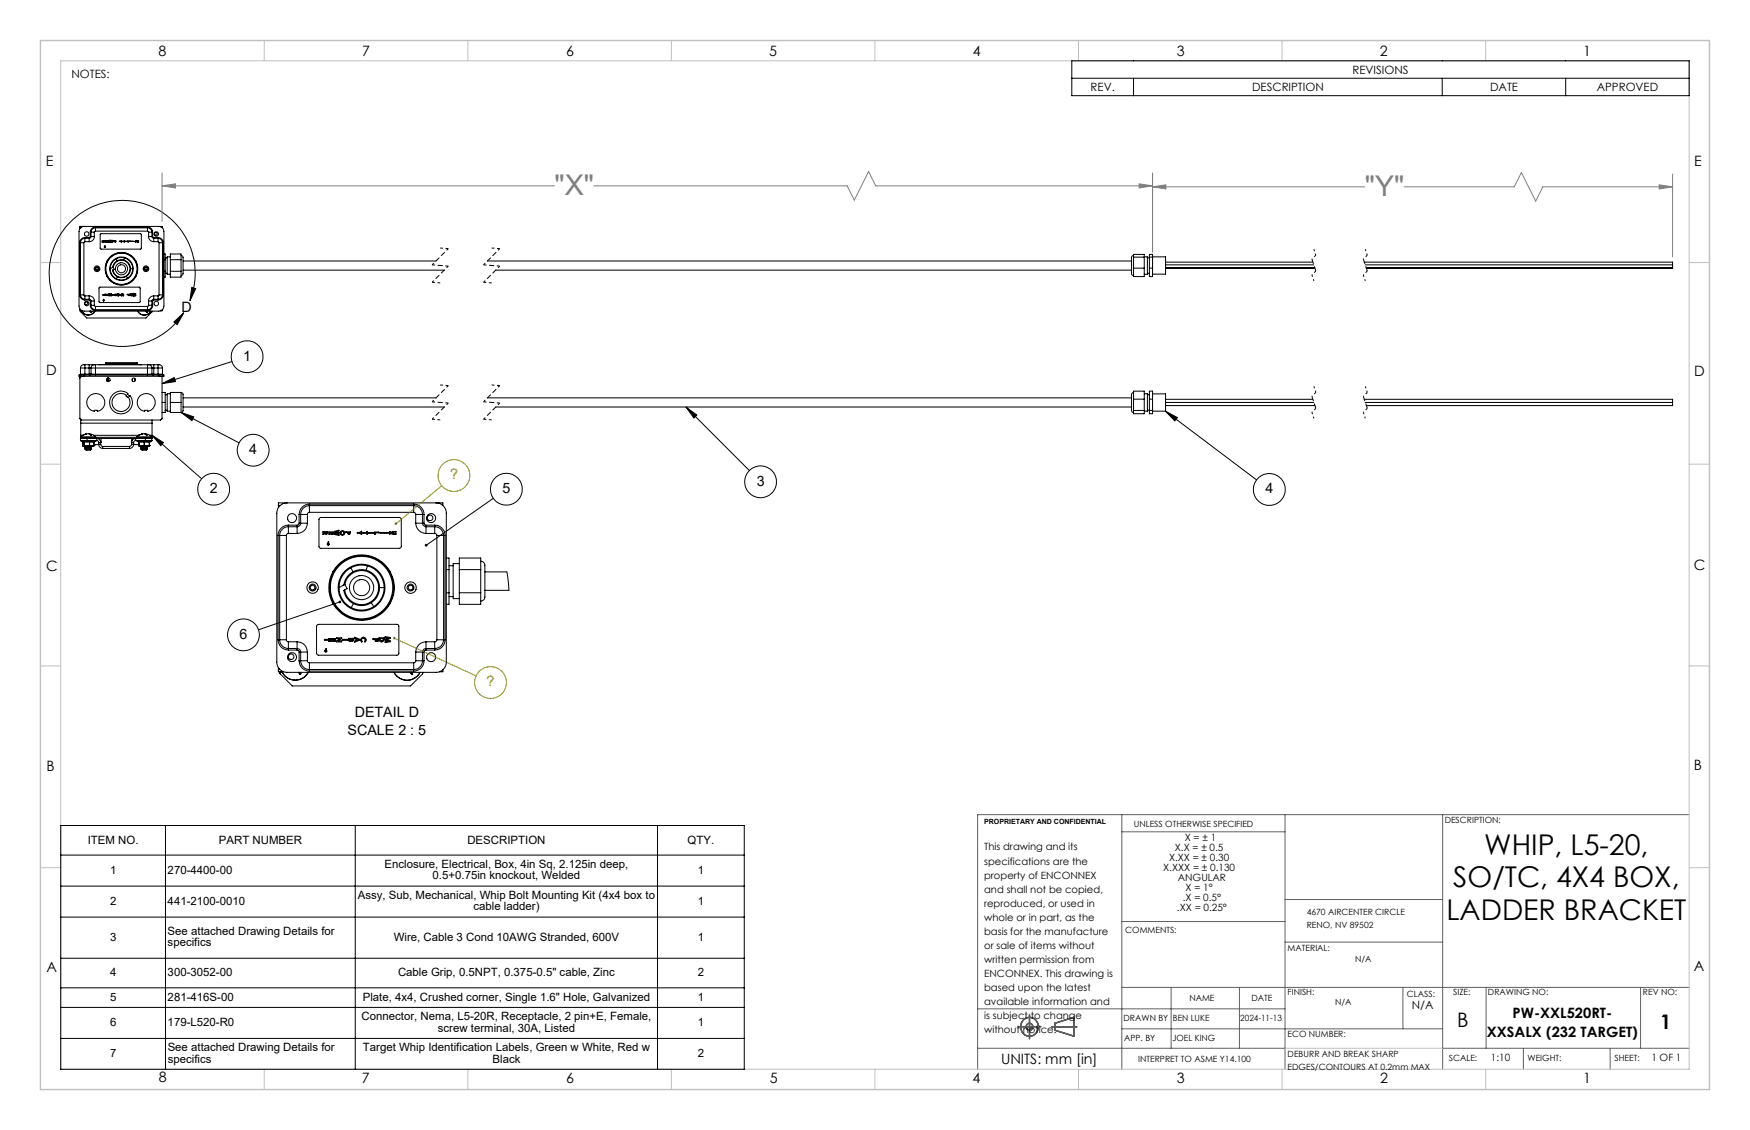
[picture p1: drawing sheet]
<svg xmlns="http://www.w3.org/2000/svg" width="432mm" height="279mm" viewBox="0 0 432 279" stroke-linecap="round" stroke-linejoin="round" font-family="sans-serif">
<g fill="none" stroke="#606060" stroke-width=".35">
<path d="M251.4 253.5h5.5M252.6 251.8a2.23 2.23 0 0 1 3.1 .2 2.23 2.23 0 0 1 0 3.1 2.23 2.23 0 0 1-3.1 .1 2.43 2.43 0 0 1 0-3.4zM254.1 250.6v5.9M259.6 253.5h6.2M260.4 252.6l4.7-1.4v4.6l-4.7-1.4z"/>
<circle cx="254.1" cy="253.5" r=".84"/>
</g>
<g fill="none" stroke="#606060" stroke-width=".25">
<path d="M276.9 201.1v62.9M276.9 205.4h40.3M317.2 201.1v62.9M356.1 201.1v62.9M417 201.1h-175.7v62.9M276.9 227.5h40.3M317.2 222.1h38.9M317.2 232.6h38.9M241.3 258.8h75.9M241.3 249.1h75.9M276.9 243.8h140.1M276.9 254h79.2"/>
<path d="M289.1 243.8v15M306 243.8v15M346.3 243.8v10.2M356.1 258.8h60.9M366.9 243.8v15M376.1 258.8v5.2M397.5 258.8v5.2M405 243.8v15"/>
</g>
<g fill="none" stroke="#c0c0c0" stroke-width=".25">
<path d="M15 15h402v249h-402zM65.2 10v5M115.5 10v5M165.7 10v5M216 10v5M266.2 10v5M316.5 10v5M366.7 10v5M10 64.8h5M417 64.8h5M10 114.6h5M417 114.6h5"/>
<path d="M10 164.4h5M417 164.4h5M10 214.2h5M417 214.2h5M317.2 258.8h38.9M65.2 264v5M115.5 264v5M165.7 264v5M216 264v5M266.2 264v5M316.5 264v5M366.7 264v5"/>
</g>
<path d="M10 10h412v259h-412z" fill="none" stroke="#c0c0c0" stroke-width=".35"/>
<g fill="none" stroke="#000" stroke-width=".25">
<path d="M264.6 15h152.4v8.6h-152.4zM264.6 19.3h152.4M279.8 19.3v4.3M356 19.3v4.3M386.5 19.3v4.3M19.7 59.9h.2M19.7 59.9v12.9M19.7 56.2h.2M19.9 59.9h.8M19.9 59.9v12.9M20.7 59.9v12.9M20.8 55.9a1.26 1.26 0 0 0-1.3 1.3v18.4a1.26 1.26 0 0 0 1.3 1.2h18.4a1.26 1.26 0 0 0 1.3-1.2v-18.4a1.26 1.26 0 0 0-1.3-1.3h-19.5v.6"/>
<path d="M21 59.7l-.3 .2M21 58.8v.9M21 58.8a1.08 1.08 0 0 0-1.1 1.1M21 58.7v.1M21 58.7a1.33 1.33 0 0 0-1.3 1.2M21 59.7h1M21 58.8h1M21 58.7h1M22 58.8v.9M22 58.7v.1M22.3 57.3h.2M22.3 58.4h.2"/>
<path d="M22.3 58.4l-.3 .3M22.3 57.3v1.1M22.5 57.3h.8M22.5 58.4h.8M22.5 58.4l-.2 .3-.3 .1M22.5 57.3v1.1M23.3 58.4a1.26 1.26 0 0 1-1.3 1.3M23.3 57.3v1.1M23.6 57.1l-.3 .2M23.6 56.3a1.08 1.08 0 0 0-1.1 1M23.6 56.3v.8M23.6 56v.3"/>
<path d="M23.6 56a1.26 1.26 0 0 0-1.3 1.3M23.6 57.1h12.8M23.6 56.3h12.8M23.6 56h12.8M24.7 57.8l.2-.1h9.9l.1 3.7-10 .1-.2-.1zM25.2 59.5h.6v.1l-.6 .2 .3-.2zM25.5 59.5v.1M25.6 59.6h.1M25.6 59.5h.1M25.6 59.5v.1M25.7 59.5v.1M25.9 59.5h.6v.3l-.1-.2-.1 .2-.1-.2-.3 .2z"/>
<path d="M26.6 59.4l.6-.1-.4 .2 .4 .1-.4 .1 .4 .2-.6-.1 .4-.2zM28 59.5h.6v.1l-.2 .2zM28.4 59.6l.1 .1zM29.5 59.5l.5-.1-.2 .2 .2 .2zM30.2 59.6l.5-.1v.2zM30.9 59.5l.5 .1zM31.6 59.5l.5 .1-.5 .1zM32.3 59.5l.5 .1zM33 59.6l.5-.1v.2zM33.7 59.5l.5-.1-.4 .2 .4 .2-.4-.1zM36.4 56.3v.8M36.4 57.1l.3 .2"/>
<path d="M36.4 56.3a1.08 1.08 0 0 1 1.1 1M36.4 56v.3M36.4 56a1.26 1.26 0 0 1 1.3 1.3M36.7 57.3h.8M36.7 58.4a1.26 1.26 0 0 0 1.3 1.3M36.7 58.4h.8M36.7 57.3v1.1M37.5 58.4l.1 .3 .4 .1M37.5 57.3h.2M37.5 58.4h.2M37.5 57.3v1.1M37.7 58.4l.3 .3"/>
<path d="M37.7 57.3v1.1M38 58.8v.9M38 58.7v.1M38 59.7h1M38 58.8h1M38 58.7h1M39 59.7l.3 .2M39 58.8v.9M39 58.8a1.08 1.08 0 0 1 1.1 1.1M39 58.7v.1M39 58.7a1.33 1.33 0 0 1 1.3 1.2M39.3 59.9h.8"/>
<path d="M39.3 59.9v12.9M39.6 56l.4-.1v.3M40.1 59.9h.2M40.1 59.9v12.9M40.3 59.9v12.9M19.7 72.8h.2M19.7 72.8a1.33 1.33 0 0 0 1.3 1.3M19.7 76.2v.6h.7M19.7 76.4h.2M19.9 72.8h.8M19.9 72.8a1.08 1.08 0 0 0 1.1 1.1M19.9 76.8v.1"/>
<path d="M19.9 76.8v.2l1.5 1.5h14.6l1.5-1.7M20.1 76.6a1.81 1.81 0 0 0 1.6 1.2 1.81 1.81 0 0 0 1.7-1M20.2 76.8a1.8 1.8 0 0 0 1.6 1 1.8 1.8 0 0 0 1.6-1M20.7 72.8l.3 .2M21 73v.9M21 73.9v.2M21 73h1M21 73.9h1M21 74.1h1M22 73a1.26 1.26 0 0 1 1.3 1.3M22 73.9l.3 .1 .2 .3M22 73v.9"/>
<path d="M22 73.9v.2M22 74.1l.3 .2M22.3 74.3h.2M22.3 75.4h.2M22.3 75.4a1.21 1.21 0 0 0 1.3 1.2M22.3 74.3v1.1M22.4 76.8l.1 .2M22.4 77l-.2-.2 .2 .3M22.4 77v.1M22.5 74.3h.8M22.5 75.4h.8M22.5 75.4a1.08 1.08 0 0 0 1.1 1.1"/>
<path d="M22.5 77l-.1 .1M22.5 77h.1M22.5 77h-.1M22.5 74.3v1.1M23.3 75.4l.3 .3M23.3 74.3v1.1M23.6 75.7v.8M23.6 76.5v.1M23.6 75.7h12.8M23.6 76.5h12.8M23.6 76.6h12.8M24.6 70.9h9.8l.2 .2v3.5l-.2 .1h-9.8l-.2-.1z"/>
<path d="M25.4 72.8l.6-.2v.4zM25.5 74.1l.1 .1zM25.6 73.9v.4l-.1-.1zM25.9 60.7l.1 .4h-.2zM25.9 60.7h.1M26.1 72.7h.7v.3l-.1-.2-.2 .2-.3-.2-.1 .2zM26.4 64.4h.1M26.4 68.3h.1M26.5 68.3h.1M26.9 72.6h.6l-.4 .3 .4 .1h-.6l.4-.3zM27.2 66.3a2.85 2.85 0 0 0 1.5 2.6M27.6 72.8l.7 .1z"/>
<path d="M27.8 66l-.6 .3M27.9 66a2.11 2.11 0 0 1 3.2-1.4 2.11 2.11 0 0 1 0 3.5 2.11 2.11 0 0 1-3.2-1.4M27.9 66.7a1.68 1.68 0 0 0 1.1 1.6M27.9 66l.3 .5-.3 .2M27.9 66h.1M27.9 66h-.1M28.4 72.6h.6a.34 .34 0 0 1-.2 .4 .34 .34 0 0 1-.4-.2zM28.5 72.8v.1l.2-.1M28.5 72.7h.2M28.5 72.7v.1M28.6 63.9a2.78 2.78 0 0 0-1.4 2.4M28.6 63.9l.3 .5"/>
<path d="M28.7 72.7v.1M28.8 72.8h.1M28.8 72.7h.1M28.8 72.7v.1M28.9 72.7v.1M28.9 64.4a2.28 2.28 0 0 0-1.1 1.6M29 68.3l-.3 .6M29.1 72.5l.7 .3-.7 .3 .2-.2zM29.4 72.7l.2 .1-.2 .1zM30 72.6a.29 .29 0 0 1 .4 0 .29 .29 0 0 1-.1 .4l.1-.2a.21 .21 0 0 0-.3-.2 .21 .21 0 0 0-.1 .3v.2zM30.6 64.2h-.9l-.8 .2M30.6 64.2a2.17 2.17 0 0 1 1.6 2.1"/>
<path d="M30.7 63.7a2.83 2.83 0 0 1 2.1 2.6M30.7 63.7a2.92 2.92 0 0 0-2.1 .2M30.7 63.7l-.1 .5M31.2 68.3a2.33 2.33 0 0 1-2.2 0M31.2 68.3l.3 .4M31.4 72.7h.6v.3l-.1-.2-.2 .2v-.2zM31.5 68.7a2.86 2.86 0 0 1-2.8 .2M32.1 72.6h.7a.35 .35 0 0 1-.3 .4 .35 .35 0 0 1-.4-.4zM32.2 66.3a2.31 2.31 0 0 1-1 2M32.2 66.3h.6M32.2 72.7h.5a.22 .22 0 0 1-.3 .2 .22 .22 0 0 1-.2-.2zM32.8 66.3a2.86 2.86 0 0 1-1.3 2.4"/>
<path d="M32.9 72.4l.6 .1-.4 .3 .4 .2-.6 .2 .4-.2-.4-.2 .4-.2zM33.4 64.4h.1M33.4 68.3h.1M34 76.8a1.83 1.83 0 0 0 3.2 0 1.83 1.83 0 0 1-3.2 0M36 76.8l.2 .3M36.2 77.1h.1M36.2 76.8l.1 .2M36.3 77l-.1 .1M36.3 77h.1M36.4 75.7v.8M36.4 76.5v.1M36.7 75.4l-.3 .3"/>
<path d="M36.7 74.3h.8M36.7 75.4h.8M36.7 74.3v1.1M37.5 75.4a1.08 1.08 0 0 1-1.1 1.1M37.5 74.3h.2M37.5 75.4h.2M37.5 74.3v1.1M37.7 75.4a1.21 1.21 0 0 1-1.3 1.2M37.7 74.3v1.1M38 73a1.26 1.26 0 0 0-1.3 1.3M38 73v.9M38 73.9l-.4 .1-.1 .3"/>
<path d="M38 73.9v.2M38 74.1l-.3 .2M38 73h1M38 73.9h1M38 74.1h1M39 73v.9M39 73.9v.2M39.3 72.8l-.3 .2M39.3 72.8h.8M40 76.5v.3h-.4M40.1 72.8a1.08 1.08 0 0 1-1.1 1.1M40.1 72.8h.2"/>
<path d="M40.3 72.8a1.33 1.33 0 0 1-1.3 1.3M40.5 62.7h.3v5.7h-.3M40.5 64.1h.3M40.5 67h.3M40.8 63.7h.5M40.8 67.5h.5M42.1 63.4h-.8v4.3h.8M42.1 62.7h2.6v5.7h-2.6zM42.1 64.1h2.6M42.1 67h2.6M42.9 79.5l2.5-2.3-1.7 2.9zM44.7 63.1l.4 .2 .1 1.1a7.2 7.2 0 0 1-.2 3.5l-.3 .1"/>
<path d="M45.2 66.7h64.5M45.2 64.4h62.4M46.9 74.3a18 18 0 0 0-17.5-24.8 18 18 0 0 0-15.3 26.2 18 18 0 0 0 30.2 3l1.1-1.5M47.3 71l1 .3-1.4 3zM120.3 64.4h159M122.4 66.7h156.9M279.8 63.1l-.3 .1-.2 .3v4.1l.5 .4M279.8 62.8h2.7v5.5h-2.7zM279.8 66.2h2.7M279.8 63.5h2.7M282.5 63.4h.7v4.3h-.7M283.2 63.7h.5"/>
<path d="M283.2 67.5h.5M283.7 62.8h.8v5.5h-.8zM283.7 66.2h.8M283.7 63.5h.8M284.5 63.4h3.2v4.3h-3.2M287.7 66.2h36.9M287.7 65.4h36.6M287.7 66.1h36.9M287.7 64.7h36.4M336.8 64.7h76.1v.7M337 65.4h75.9M337.3 66.1h75.6"/>
<path d="M412.9 66.1l-75.6 .1M412.9 65.4v.7M19.7 92.9v.3M19.7 93.2h.2M19.7 93.2v10.1M19.9 92.4l-.2 .2M19.9 92.4h1.1M19.9 90.9h1.1M19.9 90.9v1.5M20 92.9v.1M20.1 92.9h.7M20.1 92.9l-.4 .4"/>
<path d="M20.8 92.6h-1.3v.3h.6M20.8 92.6v.3M20.8 92.9h18.4M20.8 92.6h18.4M21 92.4v.2M21 90.1v.8M21 90.1h-.3a.86 .86 0 0 0-.8 .8M21 90.9v1.5M21 90.1h1M21 92.4h1M21 90.9h1M22 90.9h.5"/>
<path d="M22 92.4h.5M22 90.1v.8M22 90.1h1.3M22 92.4v.2M22 90.9v1.5M22 97.8a2.21 2.21 0 0 1 3.6 .5 2.21 2.21 0 0 1-1.6 3.3v-.3h-.7v.3a2.18 2.18 0 0 1-1.8-1.5 2.18 2.18 0 0 1 .5-2.3zM22.5 92.4h1.1M22.5 92.4l-.2 .2M22.5 90.9h1.1M22.5 90.9v1.5M23.3 90.1a.78 .78 0 0 0-.8 .8M23.3 90.1h.3"/>
<path d="M23.6 92.4v.2M23.6 90.1v.8M23.6 90.1h12.8M23.6 92.4h12.8M23.6 90.9h12.8M23.6 90.9v1.5M24.4 90h.3M24.4 90v.1M24.7 90v.1M26 89.7h7.9M26 89.7v.3M26.4 93.6h.2"/>
<path d="M26.6 94h.1M26.6 93.4h.1M26.6 93.4v.2M26.6 94l-.1 .1M26.6 93.6v.4M26.6 94l-.2 .1M26.7 93.4l-.1 .6M27.9 97.4a2.77 2.77 0 0 1 3.7-.3l-.2 .2 .6 .5 .1-.1a2.81 2.81 0 0 1-.4 3.8 2.81 2.81 0 0 1-3.9-.2 2.81 2.81 0 0 1 .1-3.9zM28.4 97.7a2.19 2.19 0 0 1 2.9-.1l-.2 .2a1.85 1.85 0 0 1 .7 2.8 2.23 2.23 0 0 1-3.4 .5 2.23 2.23 0 0 1 0-3.4zM32.7 93.5v.6M33.2 93.6l.2 .4M33.2 93.6h.2"/>
<path d="M33.2 93.4v.2M33.9 89.7v.3M34.4 90h.2M34.4 90v.1M34.5 97.8a2.22 2.22 0 0 1 3.5 .5 2.22 2.22 0 0 1-1.5 3.3v-.3h-.8v.3a2.21 2.21 0 0 1-1.2-3.8zM34.6 90v.1M34.6 90h.3M34.9 90v.1M36.4 92.4v.2M36.4 92.4h1.1M36.4 90.1v.8M36.4 90.9h1.1"/>
<path d="M36.4 90.1h.3M36.4 90.9v1.5M36.7 90.1a.78 .78 0 0 1 .8 .8M36.7 90.1h1.3M37.5 92.4l.2 .2M37.5 90.9h.5M37.5 92.4h.5M37.5 90.9v1.5M38 90.1v.8M38 92.4v.2M38 90.1h1M38 92.4h1"/>
<path d="M38 90.9h1M38 90.9v1.5M39 92.4h1.1M39 92.4v.2M39 90.1h.2a.86 .86 0 0 1 .9 .8M39 90.9h1.1M39 90.1v.8M39 90.9v1.5M39.2 92.6h1.3v.3h-.5M39.2 92.9h.8M39.2 92.6v.3M40 94.7l3-1.5 .3 1z"/>
<path d="M40 99.4h.8M40 96.9h.8v4.9h-.8M40 92.9v10.4M40.1 92.4l.2 .2M40.1 90.9v1.5M40.8 97.5h.5M42.1 97.2h-.8v4.3h.8M42.1 99.4h2.6M44.7 96.9l.3 .1a7.7 7.7 0 0 1 .2 3.6l-.1 1-.4 .2M44.7 96.9h-2.6v4.9h2.6M44.7 96.9v4.9M45.2 98.2h62.4"/>
<path d="M57.3 89.3l-17.3 5.4M120.3 98.2h159M279.8 96.9l-.3 .1a7.6 7.6 0 0 0-.2 3.6v.8l.5 .4M279.8 98.6h2.7M279.8 96.6h2.7v5.6h-2.7zM282.5 97.2h.7v4.3h-.7M283.2 97.5h.5M283.7 98.6h.8M283.7 96.6h.8v5.6h-.8zM284.5 97.2h3.2v4.3M287.7 99.4h36.6M287.7 98.6h36.4"/>
<path d="M336.8 98.6h76.1v.8M337 99.4h75.9M412.9 99.4v.7h-75.6M19.7 103.3l.4 .4zM19.9 107.5v.5M19.9 108h17.6M19.9 104.5v3M19.9 108v.3M19.9 104.5h17.6M19.9 107.5h.6M20 107.9v.1M20 107.9h3.6"/>
<path d="M20.1 109h3.4M20.1 108.8h.1M20.1 109l.4 .2M20.1 108.8v.2M20.2 108.8h.1M20.2 108.8h.3M20.4 108.8h.1M20.4 110v.1M20.4 110.1h.3M20.4 110.1h.1M20.4 110h.3M20.4 109.1v.9"/>
<path d="M20.5 108.8h.1M20.5 108.8h.2M20.6 108.8h.1M20.7 108.8h.1M20.7 108.8h.3M20.7 109.1h.1M20.7 109.1l-.2 .1M20.7 110.1h1.4M20.7 109.1v.9M20.7 110h.1M20.7 109.1h1.4M20.7 110v.1"/>
<path d="M20.7 110h1.4M20.8 108.8h.2M21 108.8h.1M21 108.8h.3M21 110.3h.1M21 110.5v.1M21 110.8v.1M21 110.9h.1M21 110.3l.2 .1M21 110.9l.2 .1M21.1 108.8h.2M21.1 110.2l-.1 .1"/>
<path d="M21.2 111l1.3-.1-.2 .2h-1zM21.2 110.7l-.2 .1M21.2 110.7h.1M21.2 110.4h.1M21.2 108.8h.1M21.2 107.2l-.7 .2-.5 .5M21.3 108.8h.1M21.3 108.8h.3M21.2 107.2h.1M21.3 107.1a2.39 2.39 0 0 1 2.3 .8M21.4 108.8h.2M21.4 108v.3"/>
<path d="M21.5 108.3l-.1 .5h.2M21.6 108.8h.1M21.6 108.8h.3M21.7 108.8h.2M21.7 110.2l-.7 .1M21.9 108.8h.1M21.9 108.8h.4M22.1 109.1h.1M22.1 108.8h.2M22.1 110.1h1.1M22.1 110.1h.1M22.1 110v.1"/>
<path d="M22.1 107.2h.1M22.1 109.1v.9M22.1 109.1h1.1M22.1 110h1.1M22.1 107.2l.4 .2M22.3 108.8h.1M22.3 108.8h.3M22.3 110.2l-1.3 .1M22.4 110.6l.2 .1M22.4 110.3l.2 .1M22.4 110.9h.1M22.4 110.9l-1.2 .1"/>
<path d="M22.4 108.8h.2M22.4 110.8l-1.2 .2M22.4 110.5l-1.2 .2M22.4 110.3l-1.2 .1M22.4 110.6l-1.2 .1M22.4 110.3h.1M22.4 110.5v.1M22.4 110.8v.1M22.5 108.8h.1M22.5 110.2l-.1 .1M22.6 110.4l-.2 .1M22.6 110.4l-1.6 .2 .2 .1"/>
<path d="M22.6 110.7l-.2 .1M22.6 110.4l-1.6 .1 .2-.1M22.6 108.8h.1M22.6 108.8h.3M22.6 110.7l-1.6 .2M22.6 110.7l-1.6 .1M22.6 110.4h.1M22.6 110.7h.1M22.7 108.8h.2M22.8 108.8h.1M22.9 108.8h.1M22.9 108.8h.2"/>
<path d="M23 108.8h.1M23.1 108.8h.1M23.1 108.8h.2M23.1 107.5h11.2M23.2 110v.1M23.2 109.1h.1M23.2 110.1l-.2 .1h-2.5M23.2 108.8h.1M23.2 110.1h.1M23.2 109.1v.9M23.3 108.8h.1M23.3 108.8h.2"/>
<path d="M23.4 108.8h.1M23.5 108.8h.1M23.5 109l-.3 .1M23.5 108.8v.2M23.6 107.9v.1M23.9 108.8v-.5a1.02 1.02 0 0 1 1 1M23.9 108.8l.3 .1 .2 .4M24.4 109.7a1.02 1.02 0 0 0 1 1M24.4 109.3h.5M24.4 109.7h.5M24.4 109.3v.4M24.4 109.7l-1.2 .1"/>
<path d="M24.9 109.7l.1 .4 .4 .1M24.9 109.3v.4M24.9 108.3v.9M25.4 110.2v.5M25.4 110.7h6.6M25.4 110.2h6.6M32 110.2v.5M32.5 109.7l-.3 .5h-.2M32.5 109.3h.5M32.5 109.7h.5M32.5 109.3v.4M32.5 108.3v.7"/>
<path d="M33 109.7a1.09 1.09 0 0 1-1 1M33 109.3v.4M33 109.6l.1 .2h1.2M33.5 108.8v-.5a1.02 1.02 0 0 0-1 1M33.5 108.8l-.3 .1-.2 .4M33.8 107.9v.1M33.8 107.9h3.6M33.9 109l.4 .1M33.9 109h3.4M33.9 108.8h.1M33.9 108.8v.2M33.9 108.8h.2"/>
<path d="M34 108.8h.1M34.1 108.8h.1M34.1 108.8h.2M34.3 108.8h.1M34.3 108.8h.2M34.3 110h.1M34.3 109.1h.1M34.3 109.1v.9M34.4 109.1h1.2M34.4 109.1v1.1h2.4l.1-.1M34.4 110.1h1.2M34.4 110v.1"/>
<path d="M34.4 110h1.2M34.4 108.8h.1M34.5 108.8h.1M34.5 108.8h.3M34.6 108.8h.2M34.8 108.8h.1M34.8 108.8h.3M34.8 110.6l.2 .1M34.8 110.3l.2 .1M34.8 110.9l.2 .1M34.8 110.9h.1M34.8 110.9l1.6-.2z"/>
<path d="M34.8 110.3h.1M34.8 110.5v.1M34.9 108.8h.2M34.9 110.2l-.1 .1M35 111l1.3-.1-.2 .2zM35 110.7l-.2 .1M35 110.4l-.2 .1M35 110.7h.1M35 110.4h.1M35 107.2l-.7 .2-.5 .5M35 107.2h.1M35.1 107.1a2.42 2.42 0 0 1 2.3 .8"/>
<path d="M35.1 108.8h.1M35.1 108.8h.3M35.2 108.8h.2M35.3 108.8h.1M35.4 108.8h.1M35.4 108.8h.4M35.5 110.2l-.7 .1M35.6 108.8h.1M35.6 110.1h.1M35.6 109.1h.1M35.6 109.1v.9M35.6 109.1h1.3"/>
<path d="M35.6 110.1h1.3M35.6 110v.1M35.6 110h1.3M35.7 108.8h.1M35.8 108.8h.1M35.8 108.8h.3M35.9 108.3v.5h.2M35.9 107.2h.1M35.9 107.2l.4 .2M35.9 107.2h-.1l.5 .2M36 108v.3M36.1 108.8h.1"/>
<path d="M36.1 108.8h.3M36.1 110.2l-1.3 .1M36.2 110.3l.2 .1-.2 .1M36.2 110.6l.2 .1M36.2 110.9h.1M36.2 110.9l-1.2 .1M36.2 108.8h.2M36.2 110.8l-1.2 .2M36.2 110.5l-1.2 .2M36.2 110.3l-1.2 .1M36.2 110.6l-1.2 .1M36.2 110.3h.1"/>
<path d="M36.2 110.5v.1M36.2 110.8v.1M36.3 108.8h.1M36.3 110.2l-.1 .1M36.4 110.4l-1.6 .2M36.4 110.4l-1.6 .1M36.4 110.7l-.2 .1M36.4 108.8h.1M36.4 108.8h.3M36.4 110.7h.1M36.6 108.8h.1M36.7 108.8h.1"/>
<path d="M36.7 108.8h.2M36.8 108.8h.1M36.9 110h.1M36.9 109.1h.1M36.9 110v.1M36.9 109.1v.9M36.9 108.8h.1M36.9 108.8h.2M36.9 107.5h.6M37 108.8h.1M37.1 108.8h.1M37.1 108.8h.2"/>
<path d="M37.3 108.8h.1M37.3 109l-.4 .2M37.3 108.8v.2M37.4 107.9v.1M37.5 108.3v.5h-4M37.5 107.5l2.9 1.8-.7 .7zM37.5 107.5l12.3 10.7M37.5 107.5v.5M37.5 103.7v.8M37.5 104.5v3M37.5 108v.3M37.5 108.3h-17.6v.5h4"/>
<path d="M37.5 108.3h.1M39.6 103.7h-19.7v.8M40 103.3l-.4 .4M40.8 101.3h.5M44.7 101.8l3.1 1.1-.4 .9zM44.7 101.8l14.3 7.5M45.2 100.5h64.5M122.4 100.5h156.9M169.3 100.5l2.7 2-.7 .7zM169.3 100.5l15.7 15.7M279.8 101.3h2.7M283.2 101.3h.5"/>
<path d="M283.7 101.3h.8M284.5 101.5h3.2M287.7 101.5l3 1.6-.7 .8zM287.7 101.5l22.5 17M287.7 100.1h36.9M68.7 132.2h.3M68.7 132.2v25.8M68.7 124.8h.5M69 132.2h1.7M69 132.2v25.8M70.7 132.2v25.8M70.9 124.2a2.53 2.53 0 0 0-2.6 2.5v36.8a2.53 2.53 0 0 0 2.6 2.5h36.7a2.53 2.53 0 0 0 2.6-2.5v-36.8a2.53 2.53 0 0 0-2.6-2.5"/>
<path d="M71.2 131.7l-.3 .1-.2 .4M71.2 130.1a2.17 2.17 0 0 0-2.2 2.1M71.2 130.1v1.6M71.2 129.7v.4M71.2 129.7a2.53 2.53 0 0 0-2.5 2.5M71.2 131.7h2.1M71.2 130.1h2.1M71.2 129.7h2.1M73.3 130.1v1.6M73.3 129.7v.4M73.8 127h.4M73.8 129.2h.4"/>
<path d="M73.8 129.2l-.1 .3-.4 .2M73.8 127v2.2M74.2 127h1.7M74.2 129.2h1.7M74.2 129.2a.9 .9 0 0 1-.9 .9M74.2 127v2.2M75.9 129.2a2.53 2.53 0 0 1-2.6 2.5M75.9 127v2.2M76.4 124.8v1.7M76.4 126.5l-.4 .2-.1 .3M76.4 124.8a2.17 2.17 0 0 0-2.2 2.2M76.4 124.5a2.53 2.53 0 0 0-2.6 2.5"/>
<path d="M76.4 124.5v.3M76.4 126.5h25.7M76.4 124.8h25.7M76.4 124.5h25.7M78.9 127.9l.2-.1h19.6l.4 .4v6.8l-.4 .4h-19.6l-.4-.4v-6.8zM79.7 131.3h1.1v.2a.31 .31 0 0 1-.1 .4 .31 .31 0 0 1-.4-.1l-.6 .2v-.2l.5-.3h-.5zM80.4 131.5h.2v.3zM81 133.8h.2l-.2 .3a.25 .25 0 0 1 .3 .3 .25 .25 0 0 1-.4 .2 .25 .25 0 0 1 0-.4zM81.2 131.3h1.1v.6h-.2v-.4h-.3v.4h-.1v-.4h-.3v.4h-.2zM82.6 131.2l1.1-.3v.2l-.7 .2 .7 .2v.2l-.7 .2 .7 .1v.2l-1.1-.2v-.2l.7-.2-.7-.2zM85.4 131.3h1.1a.38 .38 0 0 1-.1 .5 .38 .38 0 0 1-.5-.1v-.2h-.5zM86.1 131.5h.2l-.1 .3z"/>
<path d="M88.2 131.5h.5l.6-.3v.2l-.4 .2 .4 .2v.2l-.6-.4h-.5zM89.6 131.5h.9v-.2h.2v.6h-.2v-.2h-.9zM90.7 139.7a5.6 5.6 0 0 1 4.1 5.4M90.7 139.7a5.4 5.4 0 0 0-4.1 .5M90.7 139.7l-.3 1.1M91 131.5h1.1v.2h-1.1zM92.4 131.4h1.1v.2h-.9v.3h-.2zM93.8 131.5h1.1v.2h-1.1zM95.2 131.5h.9v-.2h.2v.6h-.2v-.2h-.9zM96.7 131.3l1.1-.1v.2h-.8l-.2 .2 .2 .2h.8v.1h-1l-.2-.2zM102.1 124.8v1.7M102.1 126.5l.5 .2v.3"/>
<path d="M102.1 124.8a2.17 2.17 0 0 1 2.2 2.2M102.1 124.5v.3M102.1 124.5a2.53 2.53 0 0 1 2.6 2.5M102.6 127h1.7M102.6 129.2a2.59 2.59 0 0 0 2.6 2.5M102.6 129.2h1.7M102.6 127v2.2M104.3 129.2a.98 .98 0 0 0 .9 .9M104.3 127h.4M104.3 129.2h.4M104.3 127v2.2M104.7 129.2v.3l.5 .2"/>
<path d="M104.7 127v2.2M105.2 130.1v1.6M105.2 129.7v.4M105.2 131.7h2.1M105.2 130.1h2.1M105.2 129.7h2.1M107.3 131.7l.3 .1 .2 .4M107.3 130.1v1.6M107.3 130.1a2.17 2.17 0 0 1 2.2 2.1M107.3 129.7v.4M107.3 129.7a2.53 2.53 0 0 1 2.6 2.5M107.8 132.2h1.7"/>
<path d="M107.8 132.2v25.8M108.5 124.2v.1M109.3 124.8v-.6h-40.6v1.1M109.5 132.2h.4M109.5 132.2v25.8M109.9 132.2v25.8M110.2 137.8h.6v11.4h-.6M110.8 139.7h1.1M113.4 139.2h-1.5v8.6h1.5M113.4 137.8h5.3v11.4h-5.3zM118.7 138.6a1.2 1.2 0 0 1 1 1.6v7a1.01 1.01 0 0 1-1 1.2M121.8 123l-16.6 11.6"/>
<path d="M68.7 158h.3M68.7 158a2.53 2.53 0 0 0 2.5 2.5M69 158h1.7M69 158a2.17 2.17 0 0 0 2.2 2.1M70.7 158l.2 .4 .3 .1M71.2 158.5v1.6M71.2 158.5h2.1M73.3 158.5a2.53 2.53 0 0 1 2.6 2.5M73.3 158.5v1.6M78.3 154.3l.4-.1h19.5l.3 .4-.1 6.9-.3 .3-19.6-.1-.4-.4v-6.7zM80.1 157.9h1v-.3h.3v.7h-.3v-.2h-1zM81.6 157.6h1.2v.7h-.2v-.4h-.2v.4h-.3v-.4h-.3v.4h-.2z"/>
<path d="M82.2 141.2h.1M82.2 148.9h.1M82.2 141.2h.2M82.2 149h.2M83.1 157.5h1.2v.2l-.8 .5h.8v.3h-1.2v-.2l.8-.6h-.8zM83.7 145.1a5.6 5.6 0 0 0 3 4.9M83.9 148.6l-20.1 6.9M84.6 157.9h1.2v.2h-1.2zM84.9 144.4l-1.2 .7M85.1 145.6l-.2 .2a4.3 4.3 0 0 0 2.3 3.2M85.1 144.3a4.2 4.2 0 0 1 6.5-2.6 4.2 4.2 0 0 1-.2 7 4.2 4.2 0 0 1-6.3-3.1M85.1 144.3l.6 1-.6 .3"/>
<path d="M85.1 144.3l-.2 .1M86.1 157.6h1.2a.43 .43 0 0 1 0 .6 .43 .43 0 0 1-.6 0l-.3 .2-.2-.1zM86.3 157.9l.1 .3 .2-.1v-.2M86.3 157.9h.3M86.3 157.9h.1M86.6 140.2a5.6 5.6 0 0 0-2.9 4.9M86.6 140.2l.5 1M86.6 157.9h.1M86.8 157.9h.3v.2h-.2zM86.8 157.9h.1M87.1 141.2a4.5 4.5 0 0 0-2.2 3.2M87.2 149l-.5 1"/>
<path d="M87.6 157.3l1.2 .6v.2l-1.2 .5v-.3l.2-.1v-.5l-.2-.1zM88.1 157.8l.4 .2-.4 .1zM89.2 157.6a.67 .67 0 0 1 1-.1 .67 .67 0 0 1-.1 1l-.1-.1a.45 .45 0 0 0 0-.7 .45 .45 0 0 0-.7 .1l.1 .6-.1 .1a.7 .7 0 0 1-.1-.9zM90.4 140.8a4.6 4.6 0 0 0-3.3 .4M90.4 140.8a4.4 4.4 0 0 1 3.3 4.3M91.7 148.8a4.4 4.4 0 0 1-4.5 .2M91.7 148.8l.6 1M92.1 157.7h1.2v.6h-.2v-.4h-.2v.4h-.3v-.4h-.5zM92.3 149.8a5.7 5.7 0 0 1-5.6 .2M93.6 157.5h1.2a.71 .71 0 0 1-.6 1 .71 .71 0 0 1-.6-1zM93.7 145.1a4.5 4.5 0 0 1-2 3.7M93.7 145.1h1.1"/>
<path d="M93.8 157.7h.8a.43 .43 0 0 1-.4 .5 .43 .43 0 0 1-.4-.5zM94.8 145.1a5.7 5.7 0 0 1-2.5 4.7M95.1 157.2l1.2 .2v.2l-.8 .3 .8 .3v.3l-1.2 .2v-.2l.7-.2-.7-.2v-.3l.7-.2-.7-.2zM96.1 141.2h.2M96.1 149h.2M96.2 141.2h.1M96.2 148.9h.1M105.2 158.5a2.59 2.59 0 0 0-2.6 2.5M105.2 158.5v1.6M105.2 158.5h2.1M107.3 158.5v1.6M107.8 158l-.2 .4-.3 .1"/>
<path d="M107.8 158h1.7M109.5 158a2.17 2.17 0 0 1-2.2 2.1M109.5 158h.4M109.9 158a2.53 2.53 0 0 1-2.6 2.5M110.2 140.6h.6M110.2 146.4h.6M110.8 147.3h1.1M113.4 140.6h5.3M113.4 146.4h5.3M119.7 141.2h5.4l.5 4.1v.5h-5.9M68.7 164.8v1.1h1.3M68.7 165.2h.3"/>
<path d="M69 165.9l.1 .4M69.1 165.9v.5l3 3h29.3l3-3v-.4M69.5 165.7v.2M69.6 165.9a3.7 3.7 0 0 0 6.5 .1 3.6 3.6 0 0 1-3.3 1.9 3.6 3.6 0 0 1-3.2-2zM71.2 160.1v.4M71.2 160.1h2.1M71.2 160.5h2.1M73.3 160.1a.85 .85 0 0 1 .9 .9M73.3 160.1v.4M73.3 160.5l.4 .1 .1 .4M73.8 161h.4M73.8 163.1h.4"/>
<path d="M73.8 163.1a2.53 2.53 0 0 0 2.6 2.6M73.8 161v2.1M74 166.5h.1M74 166.5l-.3-.5 .3 .5M74.2 161h1.7M74.2 163.1h1.7M74.2 163.1a2.17 2.17 0 0 0 2.2 2.2M74.2 166.3l.1 .1M74.2 166.3l-.2 .2M74.2 161v2.1M74.2 166.3l-.2-.3 .3 .4M74.3 166.4l-.1 .1h-.2"/>
<path d="M75.9 163.1l.1 .4 .4 .1M75.9 161v2.1M76.4 163.6v1.7M76.4 165.3v.4M76.4 163.6h25.7M76.4 165.3h25.7M76.4 165.7h25.7M80.5 160.1l-.1 .4a.25 .25 0 0 1 .3 .3 .25 .25 0 0 1-.4 .2 .25 .25 0 0 1 0-.4zM97.3 166a3.6 3.6 0 0 0 6.4 0M101.6 166.5h.1M101.6 166.5l-.3-.5 .3 .5M101.6 166l.2 .4"/>
<path d="M101.8 166.4h.1M101.8 166.4l-.2 .1M101.8 166.4v.2l-.2-.1M102.1 163.6v1.7M102.1 165.3v.4M102.6 163.1l-.1 .4-.4 .1M102.6 161h1.7M102.6 163.1h1.7M102.6 161v2.1M104.3 163.1a2.17 2.17 0 0 1-2.2 2.2M104.3 161h.4M104.3 163.1h.4"/>
<path d="M104.3 161v2.1M104.7 163.1a2.53 2.53 0 0 1-2.6 2.6M104.7 161v2.1M105.2 160.1a.9 .9 0 0 0-.9 .9M105.2 160.1v.4M105.2 160.5l-.5 .2v.3M105.2 160.1h2.1M105.2 160.5h2.1M107.3 160.1v.4M109.3 165.4v.5h-.8M15 203.8h168.7v60.2h-168.7zM15 211.1h168.7"/>
<path d="M15 218.8h168.7M40.9 203.8v60.2M87.7 203.8v60.2M162.3 203.8v60.2M15 226.4h168.7M15 236.6h168.7M15 243.9h168.7M15 248.7h168.7M15 256.4h168.7"/>
<circle cx="21.4" cy="57.8" r=".56"/>
<circle cx="27.6" cy="59.6" r=".18"/>
<circle cx="27.6" cy="59.6" r=".28"/>
<circle cx="38.5" cy="57.7" r=".35"/>
<circle cx="38.6" cy="57.8" r=".56"/>
<circle cx="21.3" cy="74.9" r=".35"/>
<circle cx="21.4" cy="74.9" r=".56"/>
<circle cx="23.9" cy="66.4" r=".29"/>
<circle cx="23.9" cy="66.4" r=".44"/>
<circle cx="23.9" cy="66.4" r=".72"/>
<circle cx="25.9" cy="61" r=".06"/>
<circle cx="30" cy="66.4" r="4"/>
<circle cx="30" cy="66.3" r="1"/>
<circle cx="30" cy="66.4" r="3.9"/>
<circle cx="30" cy="66.3" r="2.9"/>
<circle cx="30" cy="66.4" r="1.49"/>
<circle cx="36" cy="66.3" r=".71"/>
<circle cx="36" cy="66.4" r=".29"/>
<circle cx="36" cy="66.4" r=".44"/>
<circle cx="38.6" cy="74.9" r=".56"/>
<circle cx="26.8" cy="93.8" r=".45"/>
<circle cx="33" cy="93.8" r=".45"/>
<circle cx="61" cy="88.1" r="3.9"/>
<circle cx="62.5" cy="111.2" r="3.9"/>
<circle cx="187.8" cy="119" r="3.9"/>
<circle cx="52.7" cy="120.8" r="3.9"/>
<circle cx="72.1" cy="127.9" r="1.11"/>
<circle cx="81.1" cy="134.4" r=".11"/>
<circle cx="84.5" cy="131.6" r=".37"/>
<circle cx="84.5" cy="131.6" r=".58"/>
<circle cx="106.2" cy="127.9" r=".69"/>
<circle cx="106.4" cy="127.9" r="1.12"/>
<circle cx="125" cy="120.8" r="3.9"/>
<circle cx="313.3" cy="120.8" r="3.9"/>
<circle cx="60.1" cy="156.7" r="3.9"/>
<circle cx="77.2" cy="145.1" r=".57"/>
<circle cx="77.2" cy="145.1" r="1.41"/>
<circle cx="77.2" cy="145.1" r=".86"/>
<circle cx="89.3" cy="145.1" r="5.8"/>
<circle cx="89.3" cy="145.1" r="7.7"/>
<circle cx="89.3" cy="145.1" r="2.01"/>
<circle cx="89.3" cy="145.1" r="3"/>
<circle cx="89.3" cy="145.1" r="8.1"/>
<circle cx="89.3" cy="145.1" r="7.9"/>
<circle cx="101.3" cy="145.1" r=".86"/>
<circle cx="101.4" cy="145.1" r=".57"/>
<circle cx="101.4" cy="145.1" r="1.41"/>
<circle cx="71.9" cy="162.2" r=".69"/>
<circle cx="72.1" cy="162.2" r="1.11"/>
<circle cx="80.4" cy="160.7" r=".11"/>
<circle cx="106.4" cy="162.3" r="1.12"/>
</g>
<g fill="none" stroke="#808000" stroke-width=".25">
<path d="M109 119.9l-11.2 9.4M97.3 157.6l20.2 9.3"/>
<circle cx="112.1" cy="117.4" r="3.9"/>
<circle cx="121.1" cy="168.5" r="3.9"/>
</g>
<path d="M40 45.9l3.3-.5v1zM40 42.7v11.9M40 45.9h96.9M146.6 45.9h62.5l1.8 3.5 3.5-7 1.8 3.5h68.3M281.2 45.4l3.3 .5-3.3 .5zM284.5 46.1l3.3-.5v1.1zM284.5 42.7v19.5M284.5 46.1h52.4M346.6 46.1h27.2l1.8-3.5 3.5 7.1 1.8-3.6h32M409.6 45.6l3.3 .5-3.3 .6zM412.9 43v20.5" fill="none" stroke="#808080" stroke-width=".25"/>
<path d="M106.7 69.7l2 .2M108.7 61.2l2 .2M119.4 69.7l2 .2M121.4 61.2l2 .2M108.7 95l2 .2M121.4 95l2 .2M106.7 103.5l2 .2M119.4 103.5l2 .2" fill="none" stroke="#000" stroke-width=".25" stroke-dasharray="1.3 .6" stroke-dashoffset=".6" stroke-linecap="butt"/>
<g fill="none" stroke="#000" stroke-width=".25" stroke-dasharray="1.3 .6" stroke-dashoffset=".7" stroke-linecap="butt">
<path d="M110.7 61.4l-4 4M110.7 65.7l-4 4M123.4 61.4l-4 4M123.4 65.7l-4 4M324.8 63l-.9 1M324.8 66.9l-.9 1M337.5 63l-.9 1M337.5 66.9l-.9 1M110.7 95.2l-4 4M110.7 99.5l-4 4M123.4 95.2l-4 4M123.4 99.5l-4 4"/>
<path d="M324.8 96.9l-1 1M337.5 96.9l-1 1M324.8 100.8l-1 1M337.5 100.8l-1 1"/>
</g>
<path d="M106.7 65.4l4 .3M119.4 65.4l4 .3M106.7 99.2l4 .3M119.4 99.2l4 .3" fill="none" stroke="#000" stroke-width=".25" stroke-dasharray="1.3 .6" stroke-dashoffset=".5" stroke-linecap="butt"/>
<path d="M323.9 67.9l.4 1.4M324.3 61.5l.5 1.5M336.6 67.9l.4 1.4M337 61.5l.5 1.5M324.3 95.4l.5 1.5M337 95.4l.5 1.5M323.8 101.8l.5 1.5M336.5 101.8l.5 1.5" fill="none" stroke="#000" stroke-width=".25" stroke-dasharray="1.3 .6" stroke-dashoffset=".8" stroke-linecap="butt"/>
<path d="M323.9 64l.9 2.9M336.6 64l.9 2.9M323.8 97.9l1 2.9M336.5 97.9l1 2.9" fill="none" stroke="#000" stroke-width=".25" stroke-dasharray="1.3 .6" stroke-linecap="butt"/>
<path d="M169.3 100.5l2.7 2-.7 .7zM287.7 101.5l3 1.6-.7 .8zM44.7 101.8l3.1 1.1-.4 .9zM37.5 107.5l2.9 1.8-.7 .7zM40 94.7l3-1.5 .3 1zM47.3 71l1 .3-1.4 3zM42.9 79.5l2.5-2.3-1.7 2.9zM104.9 134.4v.4l.3-.2-.3 .2a.35 .35 0 0 0 .5 .1 .35 .35 0 0 0 0-.5 .35 .35 0 0 0-.5 0zM83.6 148.4a.34 .34 0 0 0 .2 .5 .34 .34 0 0 0 .4-.4l-.3 .1 .3-.1-.1-.1z" fill="#000"/>
<path d="M97 157.4l.3 .2-.3-.2a.34 .34 0 0 0 .4 .5 .34 .34 0 0 0 .2-.5 .34 .34 0 0 0-.6 0zM97.4 129.1l.1 .4 .3-.2-.3 .2a.35 .35 0 0 0 .5 0 .35 .35 0 0 0-.1-.5 .35 .35 0 0 0-.5 .1z" fill="#808000"/>
<path d="M40 45.9l3.3-.5v1zM281.2 45.4l3.3 .5-3.3 .5zM409.6 45.6l3.3 .5-3.3 .6zM284.5 46.1l3.3-.5v1.1z" fill="#808080"/>
<g font-size="7.1" fill="#808080">
<text x="136.9" y="48.2">&quot;X&quot;</text>
<text x="336.9" y="48.5">&quot;Y&quot;</text>
</g>
<g font-size="7.1">
<text x="366.4" y="211">WHIP, L5-20,</text>
<text x="358.8" y="219.1">SO/TC, 4X4 BOX,</text>
<text x="357.1" y="227.1">LADDER BRACKET</text>
</g>
<g font-size="4.9">
<text x="359.8" y="253.6">B</text>
<text x="409.9" y="254">1</text>
</g>
<g font-size="3.5">
<text x="39.2" y="13.8">8</text>
<text x="89.4" y="13.8">7</text>
<text x="139.8" y="13.8">6</text>
<text x="189.8" y="13.8">5</text>
<text x="240.2" y="13.8">4</text>
<text x="290.5" y="13.8">3</text>
<text x="340.6" y="13.8">2</text>
<text x="390.8" y="13.8">1</text>
<text x="11.3" y="41.1">E</text>
<text x="418.3" y="41">E</text>
<text x="44.8" y="77">D</text>
<text x="60" y="89">1</text>
<text x="11.4" y="92.7">D</text>
<text x="418.3" y="92.7">D</text>
<text x="61.5" y="112.1">4</text>
<text x="186.8" y="119.9">3</text>
<text x="51.8" y="121.7">2</text>
<text x="124" y="121.7">5</text>
<text x="312.4" y="121.8">4</text>
<text x="11.4" y="140.9">C</text>
<text x="418.1" y="140.8">C</text>
<text x="59.1" y="157.7">6</text>
<text x="87.6" y="177">DETAIL D</text>
<text x="85.8" y="181.5">SCALE 2 : 5</text>
<text x="11.5" y="190.4">B</text>
<text x="418.1" y="190.2">B</text>
<text x="418.1" y="239.8">A</text>
<text x="11.5" y="240.1">A</text>
<text x="373.4" y="251.4">PW-XXL520RT-</text>
<text x="367.1" y="256">XXSALX (232 TARGET)</text>
<text x="247.1" y="262.8">UNITS: mm [in]</text>
<text x="39.2" y="267.2">8</text>
<text x="89.3" y="267.4">7</text>
<text x="139.8" y="267.4">6</text>
<text x="190" y="267.4">5</text>
<text x="240" y="267.4">4</text>
<text x="290.5" y="267.4">3</text>
<text x="340.7" y="267.4">2</text>
<text x="390.8" y="267.5">1</text>
</g>
<g font-size="3.5" fill="#808000">
<text x="111.1" y="118.4">?</text>
<text x="120.1" y="169.5">?</text>
</g>
<g font-size="2.8">
<text x="17.6" y="19.4">NOTES:</text>
<text x="269.2" y="22.5">REV.</text>
<text x="309.1" y="22.5">DESCRIPTION</text>
<text x="333.9" y="18.2">REVISIONS</text>
<text x="367.8" y="22.5">DATE</text>
<text x="394.2" y="22.5">APPROVED</text>
<text x="21.7" y="208.5">ITEM NO.</text>
<text x="54" y="208.5">PART NUMBER</text>
<text x="115.4" y="208.5">DESCRIPTION</text>
<text x="169.8" y="208.5">QTY.</text>
<text x="27.2" y="215.7">1</text>
<text x="41.4" y="215.7">270-4400-00</text>
<text x="94.9" y="214.3">Enclosure, Electrical, Box, 4in Sq, 2.125in deep,</text>
<text x="172.3" y="215.7">1</text>
<text x="88.3" y="222">Assy, Sub, Mechanical, Whip Bolt Mounting Kit (4x4 box to</text>
<text x="106.8" y="217.1">0.5+0.75in knockout, Welded</text>
<text x="27.2" y="223.4">2</text>
<text x="41.4" y="223.4">441-2100-0010</text>
<text x="116.9" y="224.8">cable ladder)</text>
<text x="172.3" y="223.4">1</text>
<text x="27.2" y="232.3">3</text>
<text x="41.4" y="230.9">See attached Drawing Details for</text>
<text x="41.4" y="233.7">specifics</text>
<text x="97.2" y="232.3">Wire, Cable 3 Cond 10AWG Stranded, 600V</text>
<text x="172.3" y="232.3">1</text>
<text x="27.2" y="241">4</text>
<text x="41.4" y="241">300-3052-00</text>
<text x="98.3" y="241">Cable Grip, 0.5NPT, 0.375-0.5&quot; cable, Zinc</text>
<text x="172.3" y="241">2</text>
<text x="27.2" y="247.1">5</text>
<text x="41.4" y="247.1">281-416S-00</text>
<text x="89.2" y="251.9">Connector, Nema, L5-20R, Receptacle, 2 pin+E, Female,</text>
<text x="89.6" y="247.1">Plate, 4x4, Crushed corner, Single 1.6&quot; Hole, Galvanized</text>
<text x="172.3" y="247.1">1</text>
<text x="348.5" y="249.1">N/A</text>
<text x="27.2" y="253.3">6</text>
<text x="41.4" y="253.3">179-L520-R0</text>
<text x="108.1" y="254.7">screw terminal, 30A, Listed</text>
<text x="172.3" y="253.3">1</text>
<text x="27.2" y="261">7</text>
<text x="41.4" y="259.5">See attached Drawing Details for</text>
<text x="41.4" y="262.4">specifics</text>
<text x="89.6" y="259.5">Target Whip Identification Labels, Green w White, Red w</text>
<text x="121.6" y="262.4">Black</text>
<text x="172.3" y="261">2</text>
</g>
<g font-size="2.5">
<text x="242.9" y="210">This drawing and its</text>
<text x="292.5" y="207.7">X = ± 1</text>
<text x="242.9" y="213.5">specifications are the</text>
<text x="287.1" y="215.1">X.XXX = ± 0.130</text>
<text x="288.6" y="212.6">X.XX = ± 0.30</text>
<text x="290" y="210.2">X.X = ± 0.5</text>
<text x="242.9" y="216.9">property of ENCONNEX</text>
<text x="242.9" y="220.4">and shall not be copied,</text>
<text x="290.8" y="217.6">ANGULAR</text>
<text x="292.7" y="220.1">X = 1°</text>
<text x="242.9" y="223.9">reproduced, or used in</text>
<text x="242.9" y="227.3">whole or in part, as the</text>
<text x="290.5" y="225">.XX = 0.25°</text>
<text x="292" y="222.5">.X = 0.5°</text>
<text x="242.9" y="230.8">basis for the manufacture</text>
<text x="242.9" y="234.3">or sale of items without</text>
<text x="242.9" y="237.7">written permission from</text>
<text x="242.9" y="241.2">ENCONNEX. This drawing is</text>
<text x="242.9" y="244.7">based upon the latest</text>
<text x="242.9" y="248.2">available information and</text>
<text x="242.9" y="251.6">is subject to change</text>
<text x="242.9" y="255.1">without notice.</text>
<text x="368" y="261.9">1:10</text>
<text x="407.6" y="261.9">1 OF 1</text>
</g>
<g font-size="2.1">
<text x="356.6" y="203.2">DESCRIPTION:</text>
<text x="279.9" y="204.3">UNLESS OTHERWISE SPECIFIED</text>
<text x="322.6" y="226">4670 AIRCENTER CIRCLE</text>
<text x="277.8" y="230.4">COMMENTS:</text>
<text x="322.6" y="229.1">RENO, NV 89502</text>
<text x="317.9" y="234.7">MATERIAL:</text>
<text x="334.5" y="237.5">N/A</text>
<text x="317.9" y="245.8">FINISH:</text>
<text x="358.8" y="245.8">SIZE:</text>
<text x="367.3" y="245.8">DRAWING NO:</text>
<text x="405.6" y="245.8">REV NO:</text>
<text x="293.6" y="247.1">NAME</text>
<text x="308.9" y="247.1">DATE</text>
<text x="329.6" y="248.2">N/A</text>
<text x="347.3" y="246.1">CLASS:</text>
<text x="277.4" y="252.2">DRAWN BY</text>
<text x="277.5" y="257">APP. BY</text>
<text x="289.4" y="257.1">JOEL KING</text>
<text x="289.5" y="252.2">BEN LUKE</text>
<text x="306.2" y="252.2">2024-11-13</text>
<text x="317.8" y="256">ECO NUMBER:</text>
<text x="281" y="262.1">INTERPRET TO ASME Y14.100</text>
<text x="317.9" y="261.1">DEBURR AND BREAK SHARP</text>
<text x="357.6" y="261.9">SCALE:</text>
<text x="377.1" y="261.9">WEIGHT:</text>
<text x="398.6" y="261.9">SHEET:</text>
<text x="317.9" y="264.2">EDGES/CONTOURS AT 0.2mm MAX</text>
</g>
<text font-size="1.8" x="242.9" y="203.6">PROPRIETARY AND CONFIDENTIAL</text>
</svg>
